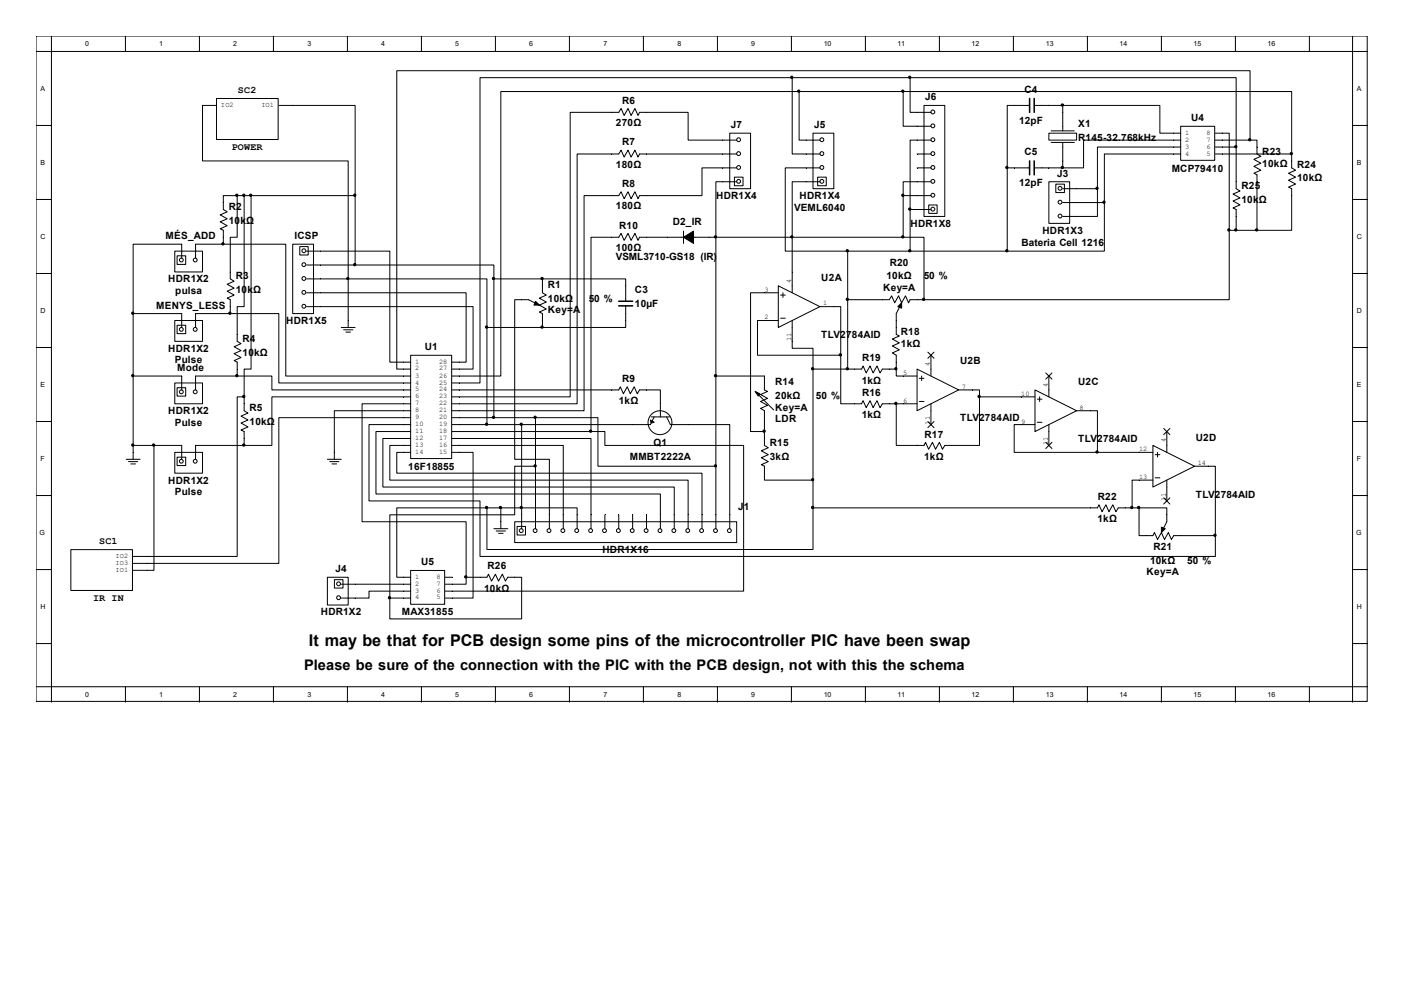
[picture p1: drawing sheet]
<svg xmlns="http://www.w3.org/2000/svg" width="297mm" height="210mm" viewBox="0 0 297 210" stroke-linecap="round" stroke-linejoin="round" font-family="sans-serif">
<g fill="none" stroke="#000" stroke-width=".21">
<path d="M7.6 7.6h281.6v140.7h-281.6zM7.6 10.9h281.8M10.9 7.6v140.9M26.5 7.6v3.3M42.2 7.6v3.3M57.8 7.6v3.3M73.5 7.6v3.3M89.2 7.6v3.3M104.8 7.6v3.3M120.5 7.6v3.3M136.1 7.6v3.3M151.8 7.6v3.3"/>
<path d="M167.4 7.6v3.3M167.6 16.4h-66.1v64.6h-5.8M167.6 16.4v16.2h5.9M167.6 16.4h24.9M169.1 19.4h-63.2v60.1h-10.2M169.1 19.4v10.2h4.4M169.1 19.4h22M183.1 7.6v3.3M191.1 19.4h82.1v13.2M191.1 19.4v7.3h5.8M192.5 16.4h69v14.7M192.5 16.4v7.4h4.4"/>
<path d="M198.7 7.6v3.3M214.4 7.6v3.3M230 7.6v3.3M245.7 7.6v3.3M261.3 7.6v3.3M277 7.6v3.3M286.1 7.6v140.9M7.6 26.5h3.3M45.8 22.3h-3v11.7h30.9v25M45.8 20.8h13v8.7h-13zM59 22.3h16.1v19.1M154.4 28.2h4.4v11.7h-4.4z"/>
<path d="M155.4 37.5h1.8v1.8h-1.8zM155.8 29.6h-10.2v-5.8h-10.3l-.3 .6-.7-1.5-.8 1.5-.6-1.5-.9 1.5-.6-1.5-.5 .9h-10.3v60.1h-24.9M155.8 32.6h-20.5l-.3 .6-.7-1.4-.8 1.4-.6-1.4-.9 1.4-.6-1.4-.5 .8h-8.8v52.8h-26.4M155.8 35.5h-7.3v5.9h-13.2l-.3 .6-.7-1.4-.8 1.4-.6-1.4-.9 1.4-.6-1.4-.5 .8h-7.3v45.5h-27.9M155.8 38.4h-4.4v73.4M172 28.2h4.4v11.7h-4.4zM173 37.5h1.8v1.8h-1.8zM173.5 38.4h-5.9v23.5M173.5 35.5h-7.4v17.6h13.2M194 32.6h2.9M194 35.5h2.9M195.5 22.3h4.4v23.5h-4.4z"/>
<path d="M196.9 38.4h-5.8v3M196.9 29.6h-4.4v14.7M213.1 35.5h4.7M213.1 35.5v17.6M217.8 22.3h-4.7v13.2M218.8 22.3h6M218.8 35.5h6M221.9 28.2h5.9v1.4h-5.9zM221.9 38.4h4.4v8.8h-4.4zM222.4 27.7h4.9M222.4 30.1h4.9M223.4 38.9h1.8v1.8h-1.8z"/>
<path d="M224.8 22.3h20.6v5.9h4.4M224.8 22.3v5.4M224.8 30.1v5.4M224.8 39.9h7.4M232.2 39.9v5.9h-7.4M249.8 26.7h7.2v7.2h-7.2zM249.8 29.6h-20.6v5.9h-4.4M249.8 31.1h-17.6v8.8M249.8 32.6h-16.2v10.2M257.1 28.2h2.9v20.5M257.1 32.6h16.1M257.1 29.6h7.3"/>
<path d="M257.1 31.1h4.4M261.5 31.1v8.8l.8 .5-1.4 .6 1.4 .9-1.4 .6 1.4 .8-1.4 .7 .6 .3v4.4M264.4 29.6h1.5v3l.8 .5-1.4 .6 1.4 .8-1.4 .7 1.4 .8-1.4 .6 .6 .4v11.7M264.4 29.6v-14.6h-180.5v63.1h3M273.2 32.6v2.9l.9 .5-1.5 .6 1.5 .9-1.5 .6 1.5 .8-1.5 .7 .6 .3v8.8h-7.3M286.1 26.5h3.3M7.6 42.2h3.3M7.6 57.8h3.3M37 53.1h5.8v4.4h-5.8zM37.5 54.1h1.8v1.8h-1.8zM38.4 54.6v-3h-10.2v14.7M47.2 51.6h13.3v27.9h26.4"/>
<path d="M47.2 51.6h-5.8v3M50.2 41.4h-3v2.9l.9 .5-1.5 .7 1.5 .8-1.5 .6 1.5 .8-1.5 .7 .6 .3v2.9M50.2 41.4v8.8h-1.5v8.8l.8 .5-1.4 .6 1.4 .8-1.4 .7 1.4 .8-1.4 .7 .6 .3v2.9M50.2 41.4h24.9M51.6 41.4v23.5h-1.4v7.3l.8 .5-1.5 .6 1.5 .8-1.5 .7 1.5 .8-1.5 .7 .7 .3v2.9M53.1 41.4v36.7h-1.5v5.8M61.9 51.6h4.4v14.7h-4.4zM63.4 52.2h1.8v1.7h-1.8zM64.9 53.1h17.6v23.5h4.4M64.9 56h10.2M64.9 59h8.8M73.7 59h29.3v10.3"/>
<path d="M73.7 59v10.3M75.1 56h29.4v3M75.1 41.4v14.6M104.5 59h10.3M104.5 59v29.3M114.8 59v2.9l.8 .5-1.5 .7 1.5 .8-1.5 .6 1.5 .8-1.5 .7 .7 .3v3M114.8 59h17.6v4.7M144.6 48.9v2.6M179.3 53.1h33.8M179.3 53.1v25M191.1 50.2h-55.8l-.3 .6-.7-1.4-.8 1.4-.6-1.4-.9 1.4-.6-1.4-.5 .8h-5.9v41.1M191.1 50.2h4.4v13.2"/>
<path d="M191.1 41.4h5.8M191.1 41.4v8.8M192.5 44.3h4.4M192.5 44.3v8.8M196.5 43.3h1.7v1.8h-1.7zM224.8 42.8h8.8M233.6 42.8v10.3h-20.5M260 48.7v14.7h-64.5M260 48.7h5.9M286.1 42.2h3.3M286.1 57.8h3.3M7.6 73.5h3.3"/>
<path d="M28.2 79.5h10.2v3M28.2 66.3v30.8M28.2 66.3h10.2v3M37 67.8h5.8v4.4h-5.8zM37.5 68.8h1.8v1.8h-1.8zM48.7 66.3h10.3v14.7h27.9M48.7 66.3h-7.3v3M50.2 79.5h7.3v3h29.4M50.2 79.5h-8.8v3M64.9 61.9h33.7v14.7h-2.9M64.9 64.9h35.2v13.2h-4.4M72.2 69.3h2.9"/>
<path d="M72.7 69.7h1.9M73.2 70.2h.9M86.9 75.1h8.6v21.9h-8.6zM103 69.3v20.5M103 69.3h11.8M114.1 64.5l-2.3-1.1h-2.9v33.7h7.3v14.7M132.4 64.7v4.6h-17.6M151.4 79.5h10.3v3l.7 .3-1.5 .6 1.5 .9-1.5 .6 1.5 .8-1.5 .7 .8 .5v7.3l.8 .5-1.4 .6 1.4 .9-1.4 .6 1.4 .8-1.4 .7 .6 .3v2.9h10.3M164.6 60.5l8.9 4.4-8.9 4.4zM164.6 61.9h-5.8v29.4h2.9M164.6 67.8h-4.4v7.3h17.7M165.1 67.3h1"/>
<path d="M165.1 62.4h1M165.6 61.9v1M167.6 67.8v5.9h4.4v4.4M172 78.1h10.3l.3-.7 .6 1.5 .9-1.5 .6 1.5 .8-1.5 .7 1.5 .5-.8h2.9M172 78.1v29.3M173.5 64.9h4.4v10.2M177.9 75.1v10.3h4.4l.3-.7 .6 1.5 .9-1.5 .6 1.5 .8-1.5 .7 1.5 .5-.8h7.3M179.3 63.4h8.8l.5-.8 .7 1.4 .8-1.4 .6 1.4 .9-1.4 .6 1.4 .3-.6h3M189.6 78.1v1.4h4.4M190.7 64l-1.1 2.3v4.4l.7 .4-1.5 .6 1.5 .8-1.5 .7 1.5 .8-1.5 .6 .8 .5v3M194 78.1l8.8 4.4-8.8 4.4zM195 79.5v1"/>
<path d="M196.3 74.5l1.3 1.3M196.9 75.1v4.4M197.6 74.5l-1.3 1.3M221.2 78.9l1.3 1.3M221.9 79.5v4.4M222.5 78.9l-1.3 1.3M286.1 73.5h3.3M7.6 89.2h3.3M26.7 97.1h2.9M27.2 97.6h1.9M27.7 98.1h1M28.2 94.2h10.2v2.9"/>
<path d="M32.6 94.2v26.4h-4.4M37 95.7h5.8v4.4h-5.8zM37 81h5.8v4.4h-5.8zM37.5 96.7h1.8v1.8h-1.8zM37.5 82h1.8v1.8h-1.8zM51.6 83.9v3l.9 .5-1.5 .6 1.5 .8-1.5 .7 1.5 .8-1.5 .6 .6 .4v2.9M51.6 83.9h-1.4v33.8h-22M51.6 94.2h-10.2v2.9M69.3 97.1h2.9M69.7 97.6h2M70.2 98.1h1M86.9 86.9h-16.2v10.2"/>
<path d="M86.9 83.9h-29.4v10.3h-5.9M86.9 91.3h-7.4v13.2h60.2v7.3M86.9 92.7h-5.9v10.3h61.6v8.8M86.9 94.2h-4.4v7.3h63.1v10.3M86.9 95.7h-3v4.4h64.6v11.7M86.9 88.3h-27.9v30.9h-30.8M86.9 89.8h-8.8v16.1h23.4v11.8h155.6v-4.4M86.9 85.4h-10.3v24.9h22v11.8M95.7 94.2h23.5v17.6M95.7 92.7h29.3v19.1M95.7 82.5h35.2l.3-.7 .7 1.5 .8-1.5 .6 1.5 .9-1.5 .6 1.5 .5-.8h4.4v5.7M95.7 95.7h4.4v30.8h-5.9"/>
<path d="M95.7 88.3h17.6M95.7 91.3h29.3M110.3 89.8v22M113.3 88.3h13.2v10.3h24.9M113.3 98.6h-4.4v10.3h-26.4v17.6M113.3 88.3v23.5M125 91.3h3v2.9h29.3v30.8h-63.1M137.7 88.2h4M138.4 88.2l-.8 1.6h-41.9M141 88.2l.8 1.6h12.6v22M159.8 82.8l3.9 3.9M194.5 84.9h1"/>
<path d="M194.5 80h1M196.3 89.2l1.3 1.3M196.9 85.4v4.4M197.6 89.2l-1.3 1.3M202.8 82.5h4.4v1.4M207.2 83.9v10.3h-7.3l-.5 .8-.7-1.4-.8 1.4-.6-1.4-.9 1.4-.6-1.4-.3 .6h-5.9v-8.8M207.2 83.9h11.7M218.9 82.5l8.9 4.4-8.9 4.4zM218.9 89.8h-4.4v5.9h17.7M219.4 89.3h1M219.4 84.4h1M219.9 83.9v1"/>
<path d="M221.2 93.6l1.3 1.3M221.9 89.8v4.4M222.5 93.6l-1.3 1.3M227.8 86.9h4.4v8.8M232.2 95.7h11.7M243.9 94.2l8.8 4.4-8.8 4.4zM244.4 96.2h1M244.9 95.7v1M246.2 90.6l1.3 1.3M246.8 91.3v4.4M247.5 90.6l-1.3 1.3M252.7 98.6h4.4v14.7"/>
<path d="M286.1 89.2h3.3M7.6 104.8h3.3M15 116.2h13v8.7h-13zM103 107.4h19.1v4.4M103 107.4v8.8h69v-8.8M103 107.4h-19.1v14.7h3M104.5 111.8h2.9M105 112.3h1.9M105.5 112.8h.9M105.9 107.4v4.4M108.9 110.3h46.9v4.5h-46.9zM109.4 111.3h1.8v1.9h-1.8z"/>
<path d="M128 108.9v2.9M130.9 108.9v2.9M133.8 108.9v2.9M136.8 108.9v2.9M172 107.4h60.2l.3-.6 .6 1.4 .8-1.4 .7 1.4 .8-1.4 .7 1.4 .5-.8h4.4M241 107.4h5.8v2.9l-1.1 2.3M241 107.4v5.9h2.9l.3-.7 .7 1.5 .8-1.5 .6 1.5 .9-1.5 .6 1.5 .5-.8h8.8M243.9 101.5h-4.4v5.9M244.4 101.1h1M246.2 105.3l1.3 1.3M246.8 101.5v4.4M247.5 105.3l-1.3 1.3"/>
<path d="M286.1 104.8h3.3M7.6 120.5h3.3M7.6 136.1h3.3M69.3 122.1h4.4v5.9h-4.4zM70.7 122.6h1.9v1.8h-1.9zM72.2 123.6h14.7M82.5 126.5h4.4M86.9 120.6h7.2v7.2h-7.2zM86.9 125h-8.8v1.5h-5.9M94.2 122.1h1.5M98.6 122.1h4.4l.3-.7 .7 1.5 .8-1.5 .7 1.5 .8-1.5 .6 1.5 .5-.8h2.9v8.8h-27.8v-4.4M98.6 122.1v1.5h-4.4"/>
<path d="M286.1 120.5h3.3M286.1 136.1h3.3M7.6 145.2h281.8M26.5 145.2v3.3M42.2 145.2v3.3M57.8 145.2v3.3M73.5 145.2v3.3M89.2 145.2v3.3M104.8 145.2v3.3M120.5 145.2v3.3M136.1 145.2v3.3M151.8 145.2v3.3"/>
<path d="M167.4 145.2v3.3M183.1 145.2v3.3M198.7 145.2v3.3M214.4 145.2v3.3M230 145.2v3.3M245.7 145.2v3.3M261.3 145.2v3.3M277 145.2v3.3"/>
<circle cx="156.2" cy="29.6" r=".41"/>
<circle cx="156.2" cy="35.4" r=".41"/>
<circle cx="156.2" cy="38.4" r=".41"/>
<circle cx="156.2" cy="32.5" r=".41"/>
<circle cx="173.9" cy="32.5" r=".41"/>
<circle cx="173.9" cy="29.6" r=".41"/>
<circle cx="173.9" cy="38.4" r=".41"/>
<circle cx="173.9" cy="35.4" r=".41"/>
<circle cx="197.3" cy="32.5" r=".41"/>
<circle cx="197.3" cy="35.4" r=".41"/>
<circle cx="197.3" cy="29.6" r=".41"/>
<circle cx="197.3" cy="26.6" r=".41"/>
<circle cx="197.3" cy="38.4" r=".41"/>
<circle cx="197.3" cy="23.7" r=".41"/>
<circle cx="224.2" cy="39.8" r=".41"/>
<circle cx="38.4" cy="55" r=".41"/>
<circle cx="41.3" cy="55" r=".41"/>
<circle cx="64.3" cy="53" r=".41"/>
<circle cx="64.3" cy="56" r=".41"/>
<circle cx="64.3" cy="58.9" r=".41"/>
<circle cx="197.3" cy="41.3" r=".41"/>
<circle cx="197.3" cy="44.2" r=".41"/>
<circle cx="224.2" cy="45.7" r=".41"/>
<circle cx="224.2" cy="42.8" r=".41"/>
<circle cx="38.4" cy="69.7" r=".41"/>
<circle cx="41.3" cy="69.7" r=".41"/>
<circle cx="64.3" cy="64.8" r=".41"/>
<circle cx="64.3" cy="61.8" r=".41"/>
<circle cx="38.4" cy="82.9" r=".41"/>
<circle cx="38.4" cy="97.5" r=".41"/>
<circle cx="41.3" cy="82.9" r=".41"/>
<circle cx="41.3" cy="97.5" r=".41"/>
<circle cx="139.6" cy="89.4" r="2.53"/>
<circle cx="110.3" cy="112.2" r=".41"/>
<circle cx="113.2" cy="112.2" r=".41"/>
<circle cx="116.1" cy="112.2" r=".41"/>
<circle cx="119.1" cy="112.2" r=".41"/>
<circle cx="122" cy="112.2" r=".41"/>
<circle cx="124.9" cy="112.2" r=".41"/>
<circle cx="127.9" cy="112.2" r=".41"/>
<circle cx="130.8" cy="112.2" r=".41"/>
<circle cx="133.7" cy="112.2" r=".41"/>
<circle cx="136.7" cy="112.2" r=".41"/>
<circle cx="139.6" cy="112.2" r=".41"/>
<circle cx="142.6" cy="112.2" r=".41"/>
<circle cx="145.5" cy="112.2" r=".41"/>
<circle cx="148.4" cy="112.2" r=".41"/>
<circle cx="151.4" cy="112.2" r=".41"/>
<circle cx="154.3" cy="112.2" r=".41"/>
<circle cx="71.6" cy="123.5" r=".41"/>
<circle cx="71.6" cy="126.4" r=".41"/>
</g>
<g fill="#000" stroke="#000" stroke-width=".21">
<path d="M144.6 50.2l2.1-1.3v2.6zM113.3 63.7l.8 .8h-1.1zM189.9 64.9l.8-.9v1.2zM137.6 88.8l.8 .5-.7 .2zM159.8 82.8l.9 .5-.3 .5zM245.7 111.5l.8 .3-.8 .8z"/>
<circle cx="167.5" cy="16.3" r=".24"/>
<circle cx="169" cy="19.3" r=".24"/>
<circle cx="191" cy="19.3" r=".24"/>
<circle cx="192.5" cy="16.3" r=".24"/>
<circle cx="213" cy="35.4" r=".24"/>
<circle cx="224.7" cy="35.4" r=".24"/>
<circle cx="224.7" cy="22.2" r=".24"/>
<circle cx="232.1" cy="39.8" r=".24"/>
<circle cx="261.4" cy="31" r=".24"/>
<circle cx="264.4" cy="29.6" r=".24"/>
<circle cx="273.2" cy="32.5" r=".24"/>
<circle cx="47.2" cy="51.6" r=".24"/>
<circle cx="50.1" cy="41.3" r=".24"/>
<circle cx="51.6" cy="41.3" r=".24"/>
<circle cx="53" cy="41.3" r=".24"/>
<circle cx="73.6" cy="58.9" r=".24"/>
<circle cx="75" cy="41.3" r=".24"/>
<circle cx="75" cy="56" r=".24"/>
<circle cx="104.4" cy="58.9" r=".24"/>
<circle cx="114.7" cy="58.9" r=".24"/>
<circle cx="151.4" cy="50.1" r=".24"/>
<circle cx="167.5" cy="50.1" r=".24"/>
<circle cx="179.2" cy="53" r=".24"/>
<circle cx="191" cy="50.1" r=".24"/>
<circle cx="191" cy="41.3" r=".24"/>
<circle cx="192.5" cy="44.2" r=".24"/>
<circle cx="192.5" cy="53" r=".24"/>
<circle cx="213" cy="53" r=".24"/>
<circle cx="233.5" cy="42.8" r=".24"/>
<circle cx="260" cy="48.6" r=".24"/>
<circle cx="261.4" cy="48.6" r=".24"/>
<circle cx="265.8" cy="48.6" r=".24"/>
<circle cx="28.1" cy="66.2" r=".24"/>
<circle cx="28.1" cy="79.4" r=".24"/>
<circle cx="48.6" cy="66.2" r=".24"/>
<circle cx="50.1" cy="79.4" r=".24"/>
<circle cx="102.9" cy="69.2" r=".24"/>
<circle cx="114.7" cy="69.2" r=".24"/>
<circle cx="151.4" cy="79.4" r=".24"/>
<circle cx="171.9" cy="78" r=".24"/>
<circle cx="177.8" cy="75" r=".24"/>
<circle cx="179.2" cy="78" r=".24"/>
<circle cx="179.2" cy="63.3" r=".24"/>
<circle cx="189.5" cy="78" r=".24"/>
<circle cx="195.4" cy="63.3" r=".24"/>
<circle cx="28.1" cy="94.1" r=".24"/>
<circle cx="32.5" cy="94.1" r=".24"/>
<circle cx="51.6" cy="94.1" r=".24"/>
<circle cx="51.6" cy="83.9" r=".24"/>
<circle cx="102.9" cy="89.7" r=".24"/>
<circle cx="104.4" cy="88.3" r=".24"/>
<circle cx="110.3" cy="89.7" r=".24"/>
<circle cx="113.2" cy="88.3" r=".24"/>
<circle cx="113.2" cy="98.5" r=".24"/>
<circle cx="124.9" cy="91.2" r=".24"/>
<circle cx="151.4" cy="98.5" r=".24"/>
<circle cx="161.6" cy="91.2" r=".24"/>
<circle cx="189.5" cy="85.3" r=".24"/>
<circle cx="207.1" cy="83.9" r=".24"/>
<circle cx="232.1" cy="95.6" r=".24"/>
<circle cx="102.9" cy="107.3" r=".24"/>
<circle cx="105.9" cy="107.3" r=".24"/>
<circle cx="110.3" cy="107.3" r=".24"/>
<circle cx="171.9" cy="107.3" r=".24"/>
<circle cx="171.9" cy="101.5" r=".24"/>
<circle cx="239.4" cy="107.3" r=".24"/>
<circle cx="240.9" cy="107.3" r=".24"/>
<circle cx="257" cy="113.2" r=".24"/>
<circle cx="82.4" cy="126.4" r=".24"/>
<circle cx="98.5" cy="122" r=".24"/>
</g>
<path d="M217.8 20.8v3M217.8 34v3M218.8 20.8v3M218.8 34v3M130.9 63.7h2.9M130.9 64.7h2.9" fill="none" stroke="#000" stroke-width=".33"/>
<text font-size="3.4" x="65.4" y="136.6">It may be that for PCB design some pins of the microcontroller PIC have been swap</text>
<text font-size="3.1" x="64.3" y="141.7">Please be sure of the connection with the PIC with the PCB design, not with this the schema</text>
<g font-size="2.1">
<text x="50.3" y="19.6">SC2</text>
<text x="131.6" y="21.9">R6</text>
<text x="195.7" y="21.1">J6</text>
<text x="216.7" y="19.6">C4</text>
<text x="130.3" y="26.6">270Ω</text>
<text x="154.6" y="27">J7</text>
<text x="172.2" y="27">J5</text>
<text x="215.6" y="26.2">12pF</text>
<text x="228.1" y="26.8">X1</text>
<text x="228.1" y="29.8">R145-32.768kHz</text>
<text x="252" y="25.7">U4</text>
<text x="49" y="31.7">POWER</text>
<text x="130.3" y="35.4">180Ω</text>
<text x="131.6" y="30.7">R7</text>
<text x="216.7" y="32.9">C5</text>
<text x="267" y="32.7">R23</text>
<text x="267" y="35.3">10kΩ</text>
<text x="274.4" y="35.6">R24</text>
<text x="131.6" y="39.5">R8</text>
<text x="215.6" y="39.4">12pF</text>
<text x="223.6" y="37.4">J3</text>
<text x="247.9" y="36.3">MCP79410</text>
<text x="262.6" y="40">R25</text>
<text x="274.4" y="38.2">10kΩ</text>
<text x="48.4" y="44.4">R2</text>
<text x="48.4" y="47.4">10kΩ</text>
<text x="130.3" y="44.2">180Ω</text>
<text x="142.3" y="47.7">D2_IR</text>
<text x="151.5" y="42.1">HDR1X4</text>
<text x="168" y="44.6">VEML6040</text>
<text x="169.1" y="42.1">HDR1X4</text>
<text x="262.6" y="43">10kΩ</text>
<text x="35" y="50.6">MÉS_ADD</text>
<text x="62.3" y="50.6">ICSP</text>
<text x="130.3" y="53">100Ω</text>
<text x="131" y="48.3">R10</text>
<text x="192.6" y="48">HDR1X8</text>
<text x="216.1" y="51.9">Bateria Cell 1216</text>
<text x="220.5" y="49.5">HDR1X3</text>
<text x="35.6" y="59.7">HDR1X2</text>
<text x="49.9" y="59.1">R3</text>
<text x="130.3" y="55">VSML3710-GS18 (IR)</text>
<text x="173.7" y="59.4">U2A</text>
<text x="187.5" y="59.1">10kΩ</text>
<text x="188.2" y="56.2">R20</text>
<text x="195.4" y="59.1">50 %</text>
<text x="33" y="65.3">MENYS_LESS</text>
<text x="37.1" y="62.2">pulsa</text>
<text x="49.9" y="62">10kΩ</text>
<text x="115.9" y="60.9">R1</text>
<text x="115.9" y="63.8">10kΩ</text>
<text x="124.5" y="63.8">50 %</text>
<text x="134.3" y="62">C3</text>
<text x="134.3" y="65">10µF</text>
<text x="186.8" y="61.6">Key=A</text>
<text x="60.5" y="68.5">HDR1X5</text>
<text x="115.9" y="66.3">Key=A</text>
<text x="173.7" y="71.5">TLV2784AID</text>
<text x="190.6" y="70.8">R18</text>
<text x="35.6" y="74.4">HDR1X2</text>
<text x="37" y="76.9">Pulse</text>
<text x="51.3" y="72.3">R4</text>
<text x="51.3" y="75.2">10kΩ</text>
<text x="89.9" y="74.1">U1</text>
<text x="182.4" y="76.4">R19</text>
<text x="190.6" y="73.4">1kΩ</text>
<text x="203.1" y="77">U2B</text>
<text x="37.5" y="78.5">Mode</text>
<text x="131.6" y="80.8">R9</text>
<text x="164" y="81.4">R14</text>
<text x="182.3" y="81.1">1kΩ</text>
<text x="182.4" y="83.7">R16</text>
<text x="228.1" y="81.4">U2C</text>
<text x="35.6" y="87.6">HDR1X2</text>
<text x="52.8" y="87">R5</text>
<text x="52.8" y="89.9">10kΩ</text>
<text x="130.9" y="85.5">1kΩ</text>
<text x="164" y="84.4">20kΩ</text>
<text x="164" y="86.8">Key=A</text>
<text x="164" y="89.2">LDR</text>
<text x="172.6" y="84.4">50 %</text>
<text x="182.3" y="88.4">1kΩ</text>
<text x="203.1" y="89.1">TLV2784AID</text>
<text x="37" y="90.1">Pulse</text>
<text x="138.2" y="94.3">Q1</text>
<text x="162.9" y="94.3">R15</text>
<text x="195.6" y="92.5">R17</text>
<text x="228.1" y="93.5">TLV2784AID</text>
<text x="253" y="93.2">U2D</text>
<text x="86.4" y="99.4">16F18855</text>
<text x="133.2" y="97.2">MMBT2222A</text>
<text x="162.9" y="97.2">3kΩ</text>
<text x="195.5" y="97.2">1kΩ</text>
<text x="35.6" y="102.3">HDR1X2</text>
<text x="37" y="104.8">Pulse</text>
<text x="156.1" y="107.9">J1</text>
<text x="232.2" y="105.7">R22</text>
<text x="253" y="105.2">TLV2784AID</text>
<text x="232.2" y="110.4">1kΩ</text>
<text x="21" y="115.1">SC1</text>
<text x="89.1" y="119.6">U5</text>
<text x="127.5" y="117">HDR1X16</text>
<text x="243.3" y="119.3">10kΩ</text>
<text x="244" y="116.3">R21</text>
<text x="251.2" y="119.3">50 %</text>
<text x="71" y="121.1">J4</text>
<text x="102.4" y="125.1">10kΩ</text>
<text x="103.1" y="120.4">R26</text>
<text x="242.6" y="121.7">Key=A</text>
<text x="19.7" y="127.1">IR IN</text>
<text x="67.9" y="130.2">HDR1X2</text>
<text x="85" y="130.2">MAX31855</text>
</g>
<g font-size="1.5">
<text x="18" y="9.7">0</text>
<text x="33.7" y="9.7">1</text>
<text x="49.3" y="9.7">2</text>
<text x="65" y="9.7">3</text>
<text x="80.6" y="9.7">4</text>
<text x="96.3" y="9.7">5</text>
<text x="111.9" y="9.7">6</text>
<text x="127.6" y="9.7">7</text>
<text x="143.3" y="9.7">8</text>
<text x="158.9" y="9.7">9</text>
<text x="174.2" y="9.7">10</text>
<text x="189.9" y="9.7">11</text>
<text x="205.5" y="9.7">12</text>
<text x="221.2" y="9.7">13</text>
<text x="236.9" y="9.7">14</text>
<text x="252.5" y="9.7">15</text>
<text x="268.1" y="9.7">16</text>
<text x="8.6" y="19.2">A</text>
<text x="46.7" y="22.6">IO2</text>
<text x="55.3" y="22.6">IO1</text>
<text x="287.1" y="19.2">A</text>
<text x="250.7" y="28.5">1</text>
<text x="250.7" y="29.9">2</text>
<text x="255.2" y="29.9">7</text>
<text x="255.2" y="28.5">8</text>
<text x="8.6" y="34.8">B</text>
<text x="250.7" y="31.4">3</text>
<text x="250.7" y="32.9">4</text>
<text x="255.2" y="32.9">5</text>
<text x="255.2" y="31.4">6</text>
<text x="287.1" y="34.8">B</text>
<text x="8.6" y="50.5">C</text>
<text x="287.1" y="50.5">C</text>
<text x="167.3" y="59.8" transform="rotate(-90 167.3 59.8)">4</text>
<text x="161.7" y="61.7">3</text>
<text x="174.1" y="64.6">1</text>
<text x="8.6" y="66.2">D</text>
<text x="161.7" y="67.6">2</text>
<text x="287.1" y="66.2">D</text>
<text x="87.8" y="76.9">1</text>
<text x="92.9" y="76.9">28</text>
<text x="167.3" y="72.2" transform="rotate(-90 167.3 72.2)">11</text>
<text x="196.7" y="77.4" transform="rotate(-90 196.7 77.4)">4</text>
<text x="8.6" y="81.8">E</text>
<text x="87.8" y="78.4">2</text>
<text x="87.8" y="79.8">3</text>
<text x="87.8" y="81.3">4</text>
<text x="87.8" y="82.8">5</text>
<text x="92.9" y="82.8">24</text>
<text x="92.9" y="81.3">25</text>
<text x="92.9" y="79.8">26</text>
<text x="92.9" y="78.4">27</text>
<text x="191.1" y="79.3">5</text>
<text x="203.5" y="82.2">7</text>
<text x="216" y="83.7">10</text>
<text x="221.7" y="81.8" transform="rotate(-90 221.7 81.8)">4</text>
<text x="287.1" y="81.8">E</text>
<text x="87.8" y="84.2">6</text>
<text x="87.8" y="85.7">7</text>
<text x="87.8" y="87.2">8</text>
<text x="87.8" y="88.6">9</text>
<text x="92.9" y="88.6">20</text>
<text x="92.9" y="87.2">21</text>
<text x="92.9" y="85.7">22</text>
<text x="92.9" y="84.2">23</text>
<text x="191.1" y="85.2">6</text>
<text x="196.7" y="89.8" transform="rotate(-90 196.7 89.8)">11</text>
<text x="216" y="89.6">9</text>
<text x="228.4" y="86.6">8</text>
<text x="87.8" y="90.1">10</text>
<text x="87.8" y="91.6">11</text>
<text x="87.8" y="93">12</text>
<text x="87.8" y="94.5">13</text>
<text x="87.8" y="96">14</text>
<text x="92.9" y="96">15</text>
<text x="92.9" y="94.5">16</text>
<text x="92.9" y="93">17</text>
<text x="92.9" y="91.6">18</text>
<text x="92.9" y="90.1">19</text>
<text x="221.7" y="94.2" transform="rotate(-90 221.7 94.2)">11</text>
<text x="241" y="95.4">12</text>
<text x="246.6" y="93.6" transform="rotate(-90 246.6 93.6)">4</text>
<text x="8.6" y="97.5">F</text>
<text x="241" y="101.3">13</text>
<text x="253.4" y="98.4">14</text>
<text x="287.1" y="97.5">F</text>
<text x="246.6" y="106" transform="rotate(-90 246.6 106)">11</text>
<text x="8.4" y="113.1">G</text>
<text x="286.9" y="113.1">G</text>
<text x="24.5" y="118">IO2</text>
<text x="24.5" y="119.5">IO3</text>
<text x="24.5" y="120.9">IO1</text>
<text x="87.8" y="122.4">1</text>
<text x="87.8" y="123.9">2</text>
<text x="87.8" y="125.3">3</text>
<text x="92.3" y="125.3">6</text>
<text x="92.3" y="123.9">7</text>
<text x="92.3" y="122.4">8</text>
<text x="8.6" y="128.8">H</text>
<text x="87.8" y="126.8">4</text>
<text x="92.3" y="126.8">5</text>
<text x="287.1" y="128.8">H</text>
<text x="18" y="147.4">0</text>
<text x="33.7" y="147.4">1</text>
<text x="49.3" y="147.4">2</text>
<text x="65" y="147.4">3</text>
<text x="80.6" y="147.4">4</text>
<text x="96.3" y="147.4">5</text>
<text x="111.9" y="147.4">6</text>
<text x="127.6" y="147.4">7</text>
<text x="143.3" y="147.4">8</text>
<text x="158.9" y="147.4">9</text>
<text x="174.2" y="147.4">10</text>
<text x="189.9" y="147.4">11</text>
<text x="205.5" y="147.4">12</text>
<text x="221.2" y="147.4">13</text>
<text x="236.9" y="147.4">14</text>
<text x="252.5" y="147.4">15</text>
<text x="268.1" y="147.4">16</text>
</g>
</svg>
